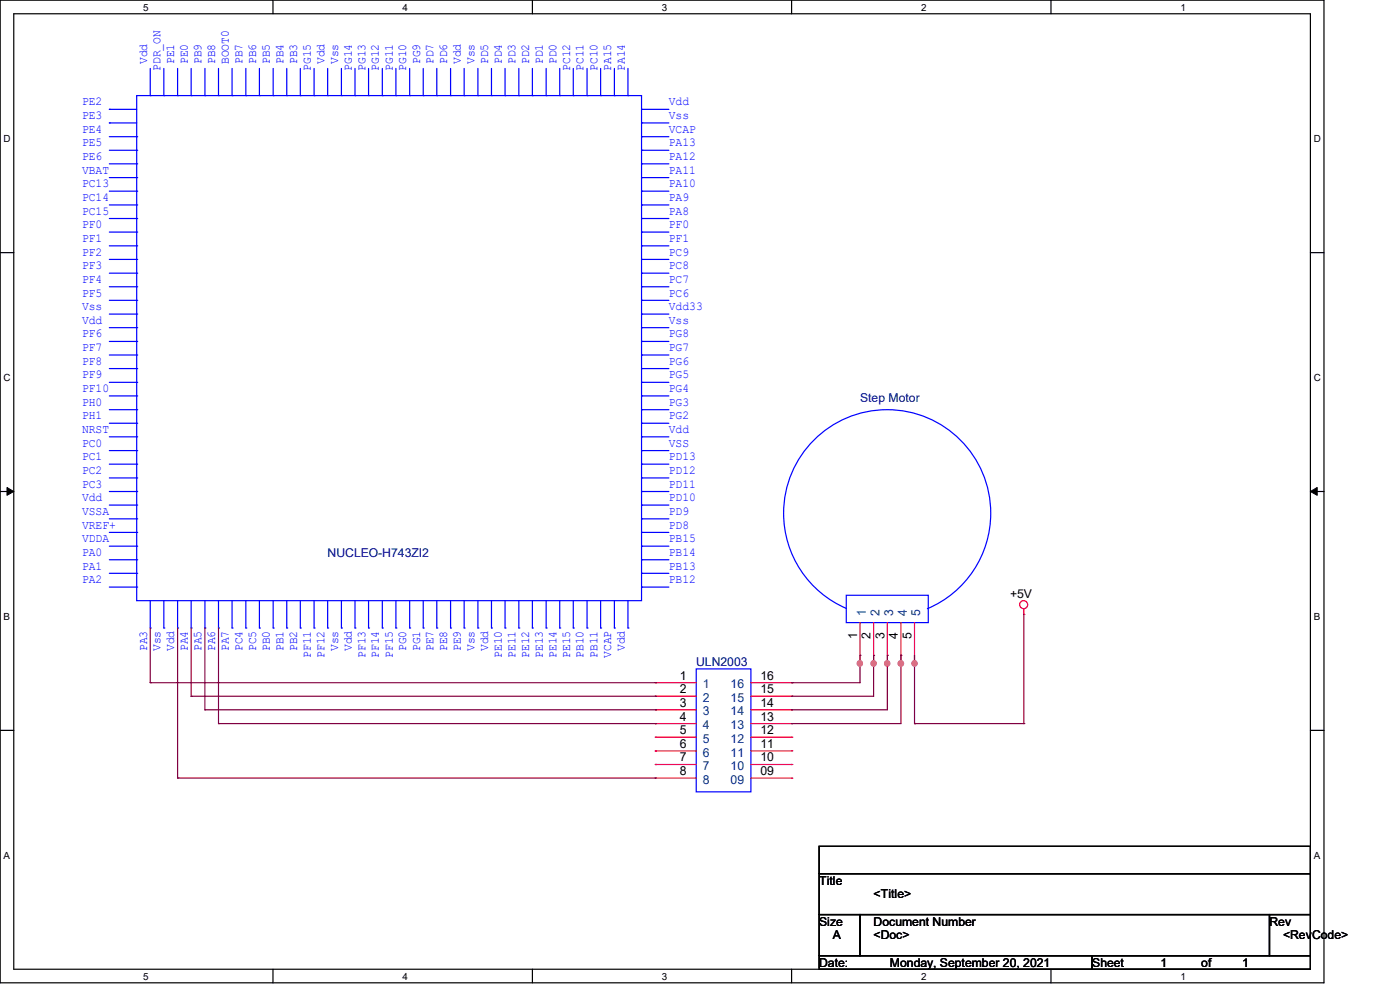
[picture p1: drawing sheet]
<svg xmlns="http://www.w3.org/2000/svg" width="297mm" height="210mm" viewBox="0 0 297 210" stroke-linecap="round" stroke-linejoin="round" font-family="sans-serif">
<path d="M0 0h280.9v208.5h-280.9zM2.9 2.9h275.1v202.7h-275.1z" fill="none" stroke="#000" stroke-width=".25"/>
<g fill="#fff">
<path d="M30.4 .3h1.1v2.4h-1.1z"/>
<path d="M30.4 205.9h1.1v2.3h-1.1z"/>
</g>
<path d="M57.9 0v2.9M57.9 205.6v2.9" fill="none" stroke="#000" stroke-width=".25"/>
<g fill="#fff">
<path d="M85.4 .3h1.1v2.4h-1.1z"/>
<path d="M85.4 205.9h1.1v2.3h-1.1z"/>
</g>
<path d="M112.9 0v2.9M112.9 205.6v2.9" fill="none" stroke="#000" stroke-width=".25"/>
<g fill="#fff">
<path d="M140.4 .3h1.2v2.4h-1.2z"/>
<path d="M140.4 205.9h1.2v2.3h-1.2z"/>
</g>
<path d="M167.9 0v2.9M167.9 205.6v2.9" fill="none" stroke="#000" stroke-width=".25"/>
<g fill="#fff">
<path d="M195.4 .3h1.2v2.4h-1.2z"/>
<path d="M195.4 205.9h1.2v2.3h-1.2z"/>
</g>
<path d="M223 0v2.9M223 205.6v2.9" fill="none" stroke="#000" stroke-width=".25"/>
<g fill="#fff">
<path d="M250.4 .3h1.2v2.4h-1.2z"/>
<path d="M250.4 205.9h1.2v2.3h-1.2z"/>
<path d="M.8 28.2h1.4v2.4h-1.4z"/>
<path d="M278.7 28.2h1.5v2.4h-1.5z"/>
<path d="M.8 78.9h1.4v2.3h-1.4z"/>
<path d="M278.7 78.9h1.5v2.3h-1.5z"/>
</g>
<path d="M0 53.6h2.9M278 53.6h2.9" fill="none" stroke="#000" stroke-width=".25"/>
<g fill="#fff">
<path d="M.8 129.6h1.3v2.3h-1.3z"/>
<path d="M278.7 129.6h1.4v2.3h-1.4z"/>
</g>
<path d="M0 104.3h2.9M278 104.3h2.9" fill="none" stroke="#000" stroke-width=".25"/>
<path d="M1.5 103.4l1.4 .9-1.4 .8zM278 104.3l1.4-.9v1.7z" fill="#000" stroke="#000" stroke-width=".21"/>
<g fill="#fff">
<path d="M.8 180.3h1.3v2.3h-1.3z"/>
<path d="M278.7 180.3h1.4v2.3h-1.4z"/>
</g>
<path d="M0 154.9h2.9M278 154.9h2.9M173.8 179.5h104.2v5.8h-104.2zM173.8 185.3h104.2v8.7h-104.2zM173.8 194h8.7v8.7h-8.7zM182.5 194h86.8v8.7h-86.8zM269.3 194h8.7v8.7h-8.7zM173.8 202.7h57.9v2.9h-57.9zM231.7 202.7h46.3v2.9h-46.3z" fill="none" stroke="#000" stroke-width=".25"/>
<g fill="none" stroke="#f00" stroke-width=".25">
<path d="M182.5 132.1v8.7M185.3 132.1v8.7M188.3 132.1v8.7M191.1 132.1v8.7M194 132.1v8.7M217.2 130.3h.1M217.2 129.2v1.1M139 144.8h.1M139 147.7h.1M139 150.6h.1M139 153.5h.1M139 156.4h.1"/>
<path d="M139 159.3h.1M139 144.8h8.7M139 147.7h8.7M139 150.6h8.7M139 153.5h8.7M139 156.4h8.7M139 159.3h8.7M159.3 144.8h8.7M159.3 147.7h8.7M159.3 150.6h8.7M159.3 153.5h8.7M159.3 156.4h8.7"/>
<path d="M159.3 159.3h8.7M168 144.8h.1M168 147.7h.1M168 150.6h.1M168 153.5h.1M168 156.4h.1M168 159.3h.1M182.5 140.8h.1M185.3 140.8h.1M188.3 140.8h.1M191.1 140.8h.1M194 140.8h.1"/>
<path d="M139 162.2h.1M139 165.1h.1M139 162.2h8.7M139 165.1h8.7M159.3 162.2h8.7M159.3 165.1h8.7M168 162.2h.1M168 165.1h.1"/>
<circle cx="217.2" cy="128.3" r=".85"/>
</g>
<g fill="none" stroke="#00f" stroke-width=".25">
<path d="M31.9 14.5v5.8M34.8 14.5v5.8M37.7 14.5v5.8M40.6 14.5v5.8M43.5 14.5v5.8M46.4 14.5v5.8M49.2 14.5v5.8M52.2 14.5v5.8M55 14.5v5.8M58 14.5v5.8M60.8 14.5v5.8M63.7 14.5v5.8"/>
<path d="M66.6 14.5v5.8M69.5 14.5v5.8M72.4 14.5v5.8M75.3 14.5v5.8M78.2 14.5v5.8M81.1 14.5v5.8M84 14.5v5.8M86.9 14.5v5.8M89.8 14.5v5.8M92.7 14.5v5.8M95.6 14.5v5.8M98.5 14.5v5.8"/>
<path d="M101.4 14.5v5.8M104.3 14.5v5.8M107.1 14.5v5.8M110.1 14.5v5.8M112.9 14.5v5.8M115.9 14.5v5.8M118.7 14.5v5.8M121.6 14.5v5.8M124.5 14.5v5.8M127.4 14.5v5.8M130.3 14.5v5.8M133.2 14.5v5.8"/>
<path d="M23.2 23.2h.1M23.2 26.1h.1M23.2 23.2h5.8M23.2 26.1h5.8M23.2 29h5.8M23.2 31.9h5.8M23.2 34.8h5.8M23.2 37.7h5.8M29 20.3h107.1v107.1h-107.1zM29 29h.1M29 31.9h.1M29 34.8h.1"/>
<path d="M29 37.7h.1M31.9 20.3h.1M34.8 20.3h.1M37.7 20.3h.1M40.6 20.3h.1M43.5 20.3h.1M46.4 20.3h.1M49.2 20.3h.1M52.2 20.3h.1M55 20.3h.1M58 20.3h.1M60.8 20.3h.1"/>
<path d="M63.7 20.3h.1M66.6 20.3h.1M69.5 20.3h.1M72.4 20.3h.1M75.3 20.3h.1M78.2 20.3h.1M81.1 20.3h.1M84 20.3h.1M86.9 20.3h.1M89.8 20.3h.1M92.7 20.3h.1M95.6 20.3h.1"/>
<path d="M98.5 20.3h.1M101.4 20.3h.1M104.3 20.3h.1M107.1 20.3h.1M110.1 20.3h.1M112.9 20.3h.1M115.9 20.3h.1M118.7 20.3h.1M121.6 20.3h.1M124.5 20.3h.1M127.4 20.3h.1M130.3 20.3h.1"/>
<path d="M133.2 20.3h.1M136.1 23.2h.1M136.1 26.1h.1M136.1 29h.1M136.1 31.9h.1M136.1 34.8h.1M136.1 37.7h.1M136.1 23.2h5.8M136.1 26.1h5.8M136.1 29h5.8M136.1 31.9h5.8M136.1 34.8h5.8"/>
<path d="M136.1 37.7h5.8M23.2 40.6h5.8M23.2 43.5h5.8M23.2 46.4h5.8M23.2 49.2h5.8M23.2 52.2h5.8M23.2 55h5.8M23.2 58h5.8M29 40.6h.1M29 43.5h.1M29 46.4h.1M29 49.2h.1"/>
<path d="M29 52.2h.1M29 55h.1M29 58h.1M136.1 40.6h.1M136.1 43.5h.1M136.1 46.4h.1M136.1 49.2h.1M136.1 52.2h.1M136.1 55h.1M136.1 58h.1M136.1 40.6h5.8M136.1 43.5h5.8"/>
<path d="M136.1 46.4h5.8M136.1 49.2h5.8M136.1 52.2h5.8M136.1 55h5.8M136.1 58h5.8M23.2 60.8h5.8M23.2 63.7h5.8M23.2 66.6h5.8M23.2 69.5h5.8M23.2 72.4h5.8M23.2 75.3h5.8M23.2 78.2h5.8"/>
<path d="M29 60.8h.1M29 63.7h.1M29 66.6h.1M29 69.5h.1M29 72.4h.1M29 75.3h.1M29 78.2h.1M136.1 60.8h.1M136.1 63.7h.1M136.1 66.6h.1M136.1 69.5h.1M136.1 72.4h.1"/>
<path d="M136.1 75.3h.1M136.1 78.2h.1M136.1 60.8h5.8M136.1 63.7h5.8M136.1 66.6h5.8M136.1 69.5h5.8M136.1 72.4h5.8M136.1 75.3h5.8M136.1 78.2h5.8M23.2 81.1h5.8M23.2 84h5.8M23.2 86.9h5.8"/>
<path d="M23.2 89.8h5.8M23.2 92.7h5.8M23.2 95.6h5.8M23.2 98.5h5.8M29 81.1h.1M29 84h.1M29 86.9h.1M29 89.8h.1M29 92.7h.1M29 95.6h.1M29 98.5h.1M136.1 81.1h.1"/>
<path d="M136.1 84h.1M136.1 86.9h.1M136.1 89.8h.1M136.1 92.7h.1M136.1 95.6h.1M136.1 98.5h.1M136.1 81.1h5.8M136.1 84h5.8M136.1 86.9h5.8M136.1 89.8h5.8M136.1 92.7h5.8M136.1 95.6h5.8"/>
<path d="M136.1 98.5h5.8M23.2 101.4h5.8M23.2 104.3h5.8M23.2 107.1h5.8M23.2 110.1h5.8M23.2 112.9h5.8M23.2 115.9h5.8M23.2 118.7h5.8M29 101.4h.1M29 104.3h.1M29 107.1h.1M29 110.1h.1"/>
<path d="M29 112.9h.1M29 115.9h.1M29 118.7h.1M136.1 101.4h.1M136.1 104.3h.1M136.1 107.1h.1M136.1 110.1h.1M136.1 112.9h.1M136.1 115.9h.1M136.1 118.7h.1M136.1 101.4h5.8M136.1 104.3h5.8"/>
<path d="M136.1 107.1h5.8M136.1 110.1h5.8M136.1 112.9h5.8M136.1 115.9h5.8M136.1 118.7h5.8M23.2 121.6h5.8M23.2 124.5h5.8M29 121.6h.1M29 124.5h.1M31.9 133.2h.1M31.9 127.4v5.8M34.8 133.2h.1"/>
<path d="M34.8 127.4v5.8M37.7 133.2h.1M37.7 127.4v5.8M40.6 133.2h.1M40.6 127.4v5.8M43.5 133.2h.1M43.5 127.4v5.8M46.4 133.2h.1M46.4 127.4v5.8M49.2 133.2h.1M49.2 127.4v5.8M52.2 133.2h.1"/>
<path d="M52.2 127.4v5.8M55 133.2h.1M55 127.4v5.8M58 133.2h.1M58 127.4v5.8M60.8 133.2h.1M60.8 127.4v5.8M63.7 133.2h.1M63.7 127.4v5.8M66.6 133.2h.1M66.6 127.4v5.8M69.5 133.2h.1"/>
<path d="M69.5 127.4v5.8M72.4 133.2h.1M72.4 127.4v5.8M75.3 133.2h.1M75.3 127.4v5.8M78.2 133.2h.1M78.2 127.4v5.8M81.1 133.2h.1M81.1 127.4v5.8M84 133.2h.1M84 127.4v5.8M86.9 133.2h.1"/>
<path d="M86.9 127.4v5.8M89.8 133.2h.1M89.8 127.4v5.8M92.7 133.2h.1M92.7 127.4v5.8M95.6 133.2h.1M95.6 127.4v5.8M98.5 133.2h.1M98.5 127.4v5.8M101.4 133.2h.1M101.4 127.4v5.8M104.3 133.2h.1"/>
<path d="M104.3 127.4v5.8M107.1 133.2h.1M107.1 127.4v5.8M110.1 133.2h.1M110.1 127.4v5.8M112.9 133.2h.1M112.9 127.4v5.8M115.9 133.2h.1M115.9 127.4v5.8M118.7 133.2h.1M118.7 127.4v5.8M121.6 133.2h.1"/>
<path d="M121.6 127.4v5.8M124.5 133.2h.1M124.5 127.4v5.8M127.4 133.2h.1M127.4 127.4v5.8M130.3 133.2h.1M130.3 127.4v5.8M133.2 133.2h.1M133.2 127.4v5.8M136.1 121.6h.1M136.1 124.5h.1M136.1 121.6h5.8"/>
<path d="M136.1 124.5h5.8M179.5 126.3h17.4v5.8h-17.4zM179.6 129.1a22 22 0 0 1-8.7-33.7 22 22 0 0 1 34.7 .1 22 22 0 0 1-8.9 33.6M147.7 141.9h11.6v26.1h-11.6z"/>
</g>
<g fill="none" stroke="#800040" stroke-width=".25">
<path d="M31.9 133.2v11.6M37.7 133.2v31.9M40.6 133.2v14.5M43.5 133.2v17.4M46.4 133.2v20.3M182.5 139h.1M182.5 139v5.8h-14.5M185.3 139h.1M185.3 139v8.7h-17.3M188.3 139h.1M188.3 139v11.6h-20.3M191.1 139h.1"/>
<path d="M191.1 139v14.5h-23.1M194 139v14.5M217.2 130.3v23.2M31.9 144.8h.1M31.9 144.8h107.1M40.6 147.7h.1M40.6 147.7h98.4M43.5 150.6h.1M43.5 150.6h95.5M46.4 153.5h.1M46.4 153.5h92.6M139 144.8h.1"/>
<path d="M139 147.7h.1M139 150.6h.1M139 153.5h.1M168 144.8h.1M168 147.7h.1M168 150.6h.1M168 153.5h.1M182.5 140.8h.1M185.3 140.8h.1M188.3 140.8h.1M191.1 140.8h.1M194 153.5h.1"/>
<path d="M194 140.8h.1M194 153.5h23.2M217.2 153.5h.1M37.7 165.1h.1M37.7 165.1h101.3M139 165.1h.1"/>
</g>
<g fill="#f0f" stroke="#f0f" stroke-width=".25">
<circle cx="182.4" cy="140.7" r=".56"/>
<circle cx="185.3" cy="140.7" r=".56"/>
<circle cx="188.2" cy="140.7" r=".56"/>
<circle cx="191.1" cy="140.7" r=".57"/>
<circle cx="194" cy="140.7" r=".56"/>
</g>
<g font-size="2.6" fill="#00f">
<text x="31.2" y="13.6" transform="rotate(-90 31.2 13.6)">Vdd</text>
<text x="34.1" y="15.1" transform="rotate(-90 34.1 15.1)">PDR_ON</text>
<text x="37" y="13.6" transform="rotate(-90 37 13.6)">PE1</text>
<text x="39.9" y="13.6" transform="rotate(-90 39.9 13.6)">PE0</text>
<text x="42.8" y="13.6" transform="rotate(-90 42.8 13.6)">PB9</text>
<text x="45.7" y="13.6" transform="rotate(-90 45.7 13.6)">PB8</text>
<text x="48.6" y="13.6" transform="rotate(-90 48.6 13.6)">BOOT0</text>
<text x="51.4" y="13.6" transform="rotate(-90 51.4 13.6)">PB7</text>
<text x="54.4" y="13.6" transform="rotate(-90 54.4 13.6)">PB6</text>
<text x="57.2" y="13.6" transform="rotate(-90 57.2 13.6)">PB5</text>
<text x="60.2" y="13.6" transform="rotate(-90 60.2 13.6)">PB4</text>
<text x="63" y="13.6" transform="rotate(-90 63 13.6)">PB3</text>
<text x="65.9" y="15.1" transform="rotate(-90 65.9 15.1)">PG15</text>
<text x="68.8" y="13.6" transform="rotate(-90 68.8 13.6)">Vdd</text>
<text x="71.7" y="13.6" transform="rotate(-90 71.7 13.6)">Vss</text>
<text x="74.6" y="15.1" transform="rotate(-90 74.6 15.1)">PG14</text>
<text x="77.5" y="15.1" transform="rotate(-90 77.5 15.1)">PG13</text>
<text x="80.4" y="15.1" transform="rotate(-90 80.4 15.1)">PG12</text>
<text x="83.3" y="15.1" transform="rotate(-90 83.3 15.1)">PG11</text>
<text x="86.2" y="15.1" transform="rotate(-90 86.2 15.1)">PG10</text>
<text x="89.1" y="13.6" transform="rotate(-90 89.1 13.6)">PG9</text>
<text x="92" y="13.6" transform="rotate(-90 92 13.6)">PD7</text>
<text x="94.9" y="13.6" transform="rotate(-90 94.9 13.6)">PD6</text>
<text x="97.8" y="13.6" transform="rotate(-90 97.8 13.6)">Vdd</text>
<text x="100.7" y="13.6" transform="rotate(-90 100.7 13.6)">Vss</text>
<text x="103.6" y="13.6" transform="rotate(-90 103.6 13.6)">PD5</text>
<text x="106.5" y="13.6" transform="rotate(-90 106.5 13.6)">PD4</text>
<text x="109.3" y="13.6" transform="rotate(-90 109.3 13.6)">PD3</text>
<text x="112.3" y="13.6" transform="rotate(-90 112.3 13.6)">PD2</text>
<text x="115.1" y="13.6" transform="rotate(-90 115.1 13.6)">PD1</text>
<text x="118.1" y="13.6" transform="rotate(-90 118.1 13.6)">PD0</text>
<text x="120.9" y="15.1" transform="rotate(-90 120.9 15.1)">PC12</text>
<text x="123.8" y="15.1" transform="rotate(-90 123.8 15.1)">PC11</text>
<text x="126.7" y="15.1" transform="rotate(-90 126.7 15.1)">PC10</text>
<text x="129.6" y="15.1" transform="rotate(-90 129.6 15.1)">PA15</text>
<text x="132.5" y="15.1" transform="rotate(-90 132.5 15.1)">PA14</text>
<text x="17.4" y="22.4">PE2</text>
<text x="141.9" y="22.4">Vdd</text>
<text x="17.4" y="25.3">PE3</text>
<text x="17.4" y="28.2">PE4</text>
<text x="141.9" y="25.3">Vss</text>
<text x="141.9" y="28.2">VCAP</text>
<text x="17.4" y="31.1">PE5</text>
<text x="17.4" y="34">PE6</text>
<text x="141.9" y="31.1">PA13</text>
<text x="141.9" y="34">PA12</text>
<text x="17.4" y="36.8">VBAT</text>
<text x="17.4" y="39.8">PC13</text>
<text x="141.9" y="36.8">PA11</text>
<text x="141.9" y="39.8">PA10</text>
<text x="17.4" y="42.6">PC14</text>
<text x="17.4" y="45.5">PC15</text>
<text x="141.9" y="45.5">PA8</text>
<text x="141.9" y="42.6">PA9</text>
<text x="17.4" y="48.4">PF0</text>
<text x="17.4" y="51.3">PF1</text>
<text x="141.9" y="51.3">PF1</text>
<text x="141.9" y="48.4">PF0</text>
<text x="17.4" y="54.2">PF2</text>
<text x="17.4" y="57.1">PF3</text>
<text x="141.9" y="57.1">PC8</text>
<text x="141.9" y="54.2">PC9</text>
<text x="17.4" y="60">PF4</text>
<text x="17.4" y="62.9">PF5</text>
<text x="17.4" y="65.8">Vss</text>
<text x="141.9" y="62.9">PC6</text>
<text x="141.9" y="65.8">Vdd33</text>
<text x="141.9" y="60">PC7</text>
<text x="17.4" y="68.7">Vdd</text>
<text x="17.4" y="71.6">PF6</text>
<text x="141.9" y="68.7">Vss</text>
<text x="141.9" y="71.6">PG8</text>
<text x="17.4" y="74.5">PF7</text>
<text x="17.4" y="77.4">PF8</text>
<text x="141.9" y="77.4">PG6</text>
<text x="141.9" y="74.5">PG7</text>
<text x="17.4" y="83.2">PF10</text>
<text x="17.4" y="80.3">PF9</text>
<text x="141.9" y="80.3">PG5</text>
<text x="141.9" y="83.2">PG4</text>
<text x="17.4" y="89">PH1</text>
<text x="17.4" y="86.1">PH0</text>
<text x="141.9" y="86.1">PG3</text>
<text x="141.9" y="89">PG2</text>
<text x="17.4" y="91.9">NRST</text>
<text x="17.4" y="94.7">PC0</text>
<text x="141.9" y="91.9">Vdd</text>
<text x="141.9" y="94.7">VSS</text>
<text x="17.4" y="97.7">PC1</text>
<text x="17.4" y="100.5">PC2</text>
<text x="141.9" y="100.5">PD12</text>
<text x="141.9" y="97.7">PD13</text>
<text x="17.4" y="103.5">PC3</text>
<text x="17.4" y="106.3">Vdd</text>
<text x="141.9" y="106.3">PD10</text>
<text x="141.9" y="103.5">PD11</text>
<text x="17.4" y="109.2">VSSA</text>
<text x="17.4" y="112.1">VREF+</text>
<text x="141.9" y="112.1">PD8</text>
<text x="141.9" y="109.2">PD9</text>
<text x="17.4" y="115">VDDA</text>
<text x="17.4" y="117.9">PA0</text>
<text x="141.9" y="117.9">PB14</text>
<text x="141.9" y="115">PB15</text>
<text x="17.4" y="120.8">PA1</text>
<text x="17.4" y="123.7">PA2</text>
<text x="141.9" y="120.8">PB13</text>
<text x="141.9" y="123.7">PB12</text>
<text x="31.2" y="138.1" transform="rotate(-90 31.2 138.1)">PA3</text>
<text x="34.1" y="138.1" transform="rotate(-90 34.1 138.1)">Vss</text>
<text x="37" y="138.1" transform="rotate(-90 37 138.1)">Vdd</text>
<text x="39.9" y="138.1" transform="rotate(-90 39.9 138.1)">PA4</text>
<text x="42.8" y="138.1" transform="rotate(-90 42.8 138.1)">PA5</text>
<text x="45.7" y="138.1" transform="rotate(-90 45.7 138.1)">PA6</text>
<text x="48.6" y="138.1" transform="rotate(-90 48.6 138.1)">PA7</text>
<text x="51.4" y="138.1" transform="rotate(-90 51.4 138.1)">PC4</text>
<text x="54.4" y="138.1" transform="rotate(-90 54.4 138.1)">PC5</text>
<text x="57.2" y="138.1" transform="rotate(-90 57.2 138.1)">PB0</text>
<text x="60.2" y="138.1" transform="rotate(-90 60.2 138.1)">PB1</text>
<text x="63" y="138.1" transform="rotate(-90 63 138.1)">PB2</text>
<text x="65.9" y="139.6" transform="rotate(-90 65.9 139.6)">PF11</text>
<text x="68.8" y="139.6" transform="rotate(-90 68.8 139.6)">PF12</text>
<text x="71.7" y="138.1" transform="rotate(-90 71.7 138.1)">Vss</text>
<text x="74.6" y="138.1" transform="rotate(-90 74.6 138.1)">Vdd</text>
<text x="77.5" y="139.6" transform="rotate(-90 77.5 139.6)">PF13</text>
<text x="80.4" y="139.6" transform="rotate(-90 80.4 139.6)">PF14</text>
<text x="83.3" y="139.6" transform="rotate(-90 83.3 139.6)">PF15</text>
<text x="86.2" y="138.1" transform="rotate(-90 86.2 138.1)">PG0</text>
<text x="89.1" y="138.1" transform="rotate(-90 89.1 138.1)">PG1</text>
<text x="92" y="138.1" transform="rotate(-90 92 138.1)">PE7</text>
<text x="94.9" y="138.1" transform="rotate(-90 94.9 138.1)">PE8</text>
<text x="97.8" y="138.1" transform="rotate(-90 97.8 138.1)">PE9</text>
<text x="100.7" y="138.1" transform="rotate(-90 100.7 138.1)">Vss</text>
<text x="103.6" y="138.1" transform="rotate(-90 103.6 138.1)">Vdd</text>
<text x="106.5" y="139.6" transform="rotate(-90 106.5 139.6)">PE10</text>
<text x="109.3" y="139.6" transform="rotate(-90 109.3 139.6)">PE11</text>
<text x="112.3" y="139.6" transform="rotate(-90 112.3 139.6)">PE12</text>
<text x="115.1" y="139.6" transform="rotate(-90 115.1 139.6)">PE13</text>
<text x="118.1" y="139.6" transform="rotate(-90 118.1 139.6)">PE14</text>
<text x="120.9" y="139.6" transform="rotate(-90 120.9 139.6)">PE15</text>
<text x="123.8" y="139.6" transform="rotate(-90 123.8 139.6)">PB10</text>
<text x="126.7" y="139.6" transform="rotate(-90 126.7 139.6)">PB11</text>
<text x="129.6" y="139.6" transform="rotate(-90 129.6 139.6)">VCAP</text>
<text x="132.5" y="138.1" transform="rotate(-90 132.5 138.1)">Vdd</text>
</g>
<g font-size="2.6" fill="#000080">
<text x="182.5" y="85.2">Step Motor</text>
<text x="69.5" y="118.2">NUCLEO-H743ZI2</text>
<text x="147.7" y="141.4">ULN2003</text>
</g>
<g font-size="2.6" fill="#004080">
<text x="183.7" y="130.6" transform="rotate(-90 183.7 130.6)">1</text>
<text x="186.6" y="130.6" transform="rotate(-90 186.6 130.6)">2</text>
<text x="189.5" y="130.6" transform="rotate(-90 189.5 130.6)">3</text>
<text x="192.4" y="130.6" transform="rotate(-90 192.4 130.6)">4</text>
<text x="195.2" y="130.6" transform="rotate(-90 195.2 130.6)">5</text>
<text x="149.1" y="146">1</text>
<text x="149.1" y="148.9">2</text>
<text x="155" y="146">16</text>
<text x="155" y="148.9">15</text>
<text x="149.1" y="151.8">3</text>
<text x="149.1" y="154.7">4</text>
<text x="155" y="151.8">14</text>
<text x="155" y="154.7">13</text>
<text x="149.1" y="157.6">5</text>
<text x="149.1" y="160.5">6</text>
<text x="155" y="157.6">12</text>
<text x="155" y="160.5">11</text>
<text x="149.1" y="163.4">7</text>
<text x="149.1" y="166.2">8</text>
<text x="155" y="163.4">10</text>
<text x="155" y="166.2">09</text>
</g>
<g font-size="2.6">
<text x="214.3" y="126.9">+5V</text>
<text x="181.8" y="135.6" transform="rotate(-90 181.8 135.6)">1</text>
<text x="184.7" y="135.6" transform="rotate(-90 184.7 135.6)">2</text>
<text x="187.6" y="135.6" transform="rotate(-90 187.6 135.6)">3</text>
<text x="190.5" y="135.6" transform="rotate(-90 190.5 135.6)">4</text>
<text x="193.4" y="135.6" transform="rotate(-90 193.4 135.6)">5</text>
<text x="144.2" y="144.2">1</text>
<text x="144.2" y="147.1">2</text>
<text x="144.2" y="149.9">3</text>
<text x="161.3" y="144.2">16</text>
<text x="161.3" y="147.1">15</text>
<text x="161.3" y="149.9">14</text>
<text x="144.2" y="152.9">4</text>
<text x="144.2" y="155.7">5</text>
<text x="161.3" y="152.9">13</text>
<text x="161.3" y="155.7">12</text>
<text x="144.2" y="158.7">6</text>
<text x="144.2" y="161.5">7</text>
<text x="161.3" y="158.7">11</text>
<text x="161.3" y="161.5">10</text>
<text x="144.2" y="164.4">8</text>
<text x="161.3" y="164.4">09</text>
<text x="173.8" y="187.7">Title</text>
<text x="185.3" y="190.6">&lt;Title&gt;</text>
<text x="173.8" y="196.3">Size</text>
<text x="185.3" y="196.3">Document Number</text>
<text x="269.3" y="196.3">Rev</text>
<text x="176.7" y="199.3">A</text>
<text x="185.3" y="199.3">&lt;Doc&gt;</text>
<text x="272.2" y="199.3">&lt;RevCode&gt;</text>
<text x="173.8" y="205.1">Date:</text>
<text x="188.8" y="205.1">Monday, September 20, 2021</text>
<text x="231.7" y="205.1">Sheet</text>
<text x="246.2" y="205.1">1</text>
<text x="254.8" y="205.1">of</text>
<text x="263.5" y="205.1">1</text>
</g>
<g font-size="2.1">
<text x="30.4" y="2.2">5</text>
<text x="85.4" y="2.2">4</text>
<text x="140.4" y="2.2">3</text>
<text x="195.4" y="2.2">2</text>
<text x="250.4" y="2.2">1</text>
<text x=".8" y="30.1">D</text>
<text x="278.7" y="30.1">D</text>
<text x=".8" y="80.8">C</text>
<text x="278.7" y="80.8">C</text>
<text x=".8" y="131.5">B</text>
<text x="278.7" y="131.5">B</text>
<text x=".8" y="182.2">A</text>
<text x="278.7" y="182.2">A</text>
<text x="30.4" y="207.8">5</text>
<text x="85.4" y="207.8">4</text>
<text x="140.4" y="207.8">3</text>
<text x="195.4" y="207.8">2</text>
<text x="250.4" y="207.8">1</text>
</g>
</svg>
